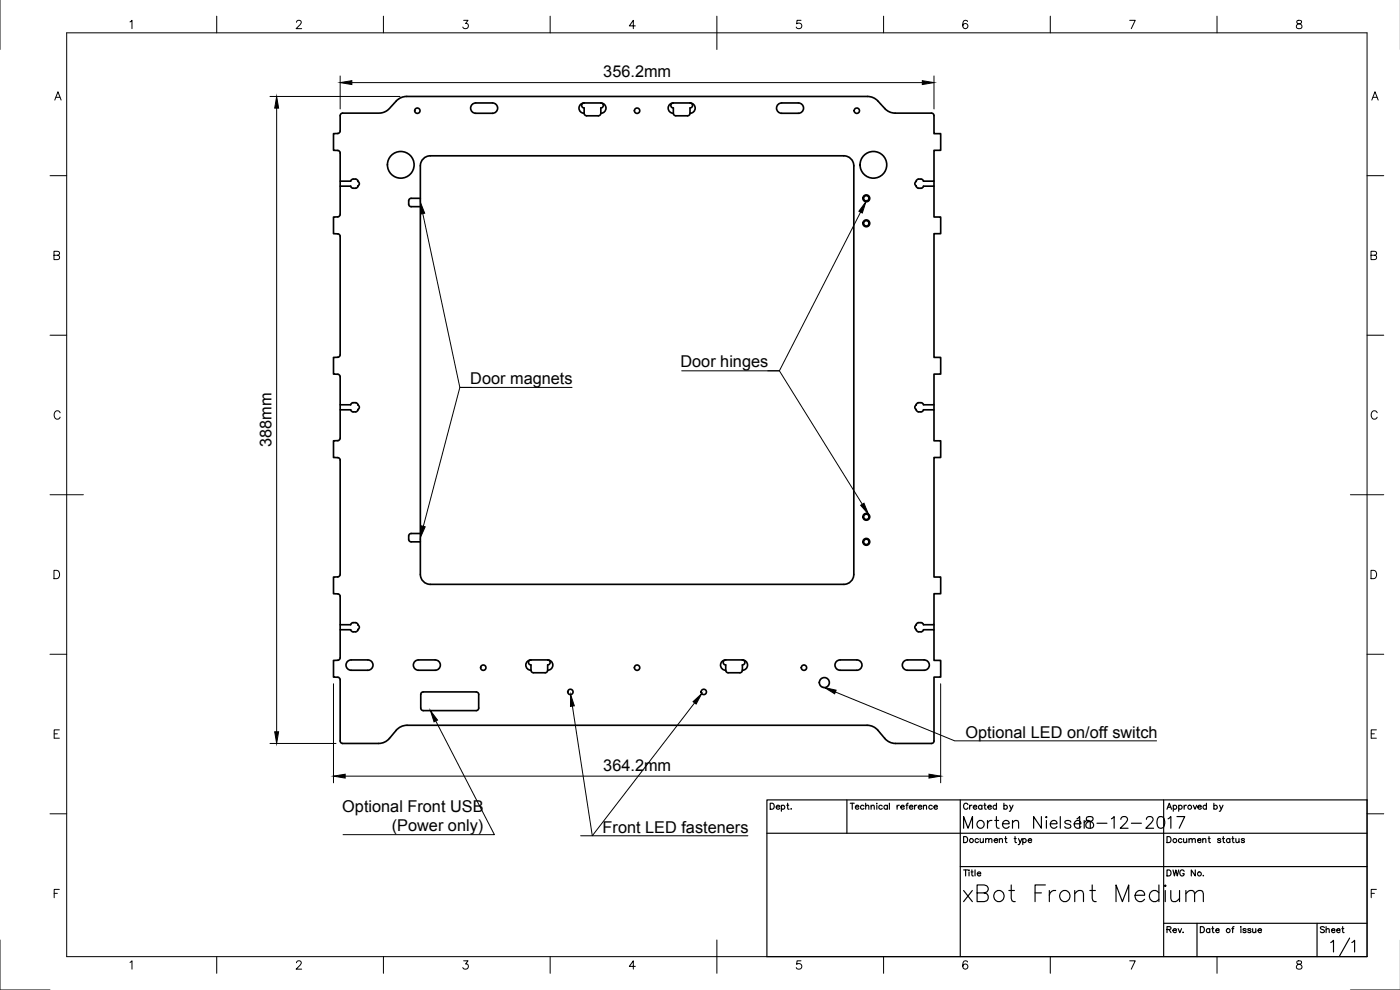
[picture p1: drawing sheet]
<svg xmlns="http://www.w3.org/2000/svg" width="420mm" height="297mm" viewBox="0 0 420 297" stroke-linecap="round" stroke-linejoin="round" font-family="sans-serif">
<!-- layer: Visible -->
<g fill="none" stroke="#000" stroke-width=".5">
<path d="M102.3 34.2l.5-.3 12-.1 1.7-.9 3.3-3.3 1.1-.5 1.1-.2 138.9 .1 1.2 .3 1 .6 2.9 3.1 1.5 .8 1.1 .1h11l.6 .5 .1 5.7h2v5h-2v9.3h-3.2a1.22 1.22 0 0 0-1-.7 1.22 1.22 0 0 0-1.1 .7 .89 .89 0 0 0 0 1.5 1.22 1.22 0 0 0 1.1 .6 1.22 1.22 0 0 0 1-.6h3.2v9.2h2v5h-2v37.1h2v5h-2v9.3h-3.2a1.22 1.22 0 0 0-1-.7 1.22 1.22 0 0 0-1.1 .7 .89 .89 0 0 0 0 1.5 1.22 1.22 0 0 0 1.1 .6 1.22 1.22 0 0 0 1-.6h3.2v9.3h2v5h-2v35.8h2v5h-2v9.3h-3.2a1.22 1.22 0 0 0-1-.6 1.22 1.22 0 0 0-1.1 .6 .89 .89 0 0 0 0 1.5 1.22 1.22 0 0 0 1.1 .7 1.22 1.22 0 0 0 1-.7h3.2v9.3h2v5h-2v19.1l-.2 .5-.5 .3h-10.8l-1.2-.2-1.6-.9-3.4-3.7-1.1-.5-1.3-.2h-138l-1.3 .2-1.1 .5-3.4 3.7-1.6 .9-1.2 .2h-10.8l-.5-.3-.2-.5v-18.4l-.5-.6-1.5-.1v-5l1.5-.2 .4-.4 .1-8.7h3.1a1.22 1.22 0 0 0 1.1 .7 1.22 1.22 0 0 0 1.1-.7 .89 .89 0 0 0 0-1.5 1.22 1.22 0 0 0-1.1-.6 1.22 1.22 0 0 0-1.1 .6h-3.1l-.1-8.8-.4-.4-1.5-.1v-5l1.5-.1 .5-.7v-34.2l-.5-.7-1.5-.1v-5l1.5-.2 .4-.4 .1-8.7h3.1a1.22 1.22 0 0 0 1.1 .6 1.22 1.22 0 0 0 1.1-.6 .89 .89 0 0 0 0-1.5 1.22 1.22 0 0 0-1.1-.7 1.22 1.22 0 0 0-1.1 .7h-3.1l-.1-8.7-.4-.4-1.5-.2v-5l1.5-.1 .5-.7v-35.5l-.5-.7-1.5-.1v-5l1.5-.1 .4-.4 .1-8.7h3.1a1.22 1.22 0 0 0 1.1 .6 1.22 1.22 0 0 0 1.1-.6 .89 .89 0 0 0 0-1.5 1.22 1.22 0 0 0-1.1-.7 1.22 1.22 0 0 0-1.1 .7h-3.1l-.1-8.8-.4-.4-1.5-.1v-5l1.5-.1 .4-.4 .1-4.9zM141.9 31.2l.9-.3h5a1.55 1.55 0 0 1 1.5 1.5 1.55 1.55 0 0 1-1.5 1.6h-5a1.55 1.55 0 0 1-1.5-1.1 1.55 1.55 0 0 1 .6-1.7zM175.3 34l.2 .5 .6 .2h3.5l.5-.2 .2-.5M175.3 30.9h5M175.3 30.9a1.55 1.55 0 0 0-1.5 1.5 1.55 1.55 0 0 0 1.5 1.6M175.3 30.9a.75 .75 0 0 0-.7 .7 .75 .75 0 0 0 .7 .8v1.6M180.3 30.9a1.55 1.55 0 0 1 1.6 1.5 1.55 1.55 0 0 1-1.6 1.6M180.3 30.9a.75 .75 0 0 1 .8 .7 .75 .75 0 0 1-.8 .8v1.6M202.1 34l.2 .5 .5 .2h3.5l.6-.2 .2-.5M202.1 30.9h5M202.1 30.9a1.55 1.55 0 0 0-1.6 1.5 1.55 1.55 0 0 0 1.6 1.6M202.1 30.9a.75 .75 0 0 0-.8 .7 .75 .75 0 0 0 .8 .8v1.6"/>
<path d="M207.1 30.9a1.55 1.55 0 0 1 1.5 1.5 1.55 1.55 0 0 1-1.5 1.6M207.1 30.9a.75 .75 0 0 1 .7 .7 .75 .75 0 0 1-.7 .8v1.6M233.3 31.5l.8-.5 .5-.1h5a1.55 1.55 0 0 1 1.6 1.5 1.55 1.55 0 0 1-1.6 1.6h-5a1.55 1.55 0 0 1-1.4-.9 1.55 1.55 0 0 1 .1-1.6zM102.1 54.4v1.5M122.9 59.7l.5-.2h2.8v2.5h-2.8l-.5-.2-.2-1.5zM126.2 59.5v-9.8a3 3 0 0 1 3-3h124a3 3 0 0 1 3 3v122.6a3 3 0 0 1-3 3h-124a3 3 0 0 1-3-3v-110.3M280.3 54.4v1.5M102.1 121.5v1.5M280.3 121.5v1.5M126.2 160.1h-3.1l-.4 .7v1.3l.4 .4 3.1 .1M102.1 187.4v1.5M104.5 198.3l.9-.3h5a1.55 1.55 0 0 1 1.5 1.6 1.55 1.55 0 0 1-1.5 1.5h-5a1.55 1.55 0 0 1-1.5-1.1 1.55 1.55 0 0 1 .6-1.7z"/>
<path d="M124.4 198.6l.7-.5 .5-.1h5a1.55 1.55 0 0 1 1.6 1.6 1.55 1.55 0 0 1-1.6 1.5h-5a1.55 1.55 0 0 1-1.4-.8 1.55 1.55 0 0 1 .2-1.7zM159.4 198h5M159.4 198a1.55 1.55 0 0 0-1.6 1.6 1.55 1.55 0 0 0 1.6 1.5M159.4 198a.75 .75 0 0 0-.8 .8 .75 .75 0 0 0 .8 .7v1.6M164.4 198a1.55 1.55 0 0 1 1.5 1.6 1.55 1.55 0 0 1-1.5 1.5M164.4 198a.75 .75 0 0 1 .7 .8 .75 .75 0 0 1-.7 .7v1.6M217.8 198h5M217.8 198a1.55 1.55 0 0 0-1.6 1.6 1.55 1.55 0 0 0 1.6 1.5M217.8 198a.75 .75 0 0 0-.8 .8 .75 .75 0 0 0 .8 .7v1.6M222.8 198a1.55 1.55 0 0 1 1.5 1.6 1.55 1.55 0 0 1-1.5 1.5M222.8 198a.75 .75 0 0 1 .7 .8 .75 .75 0 0 1-.7 .7v1.6M251.2 198.3l.9-.3h5a1.55 1.55 0 0 1 1.6 1.6 1.55 1.55 0 0 1-1.6 1.5h-5a1.55 1.55 0 0 1-1.4-1.1 1.55 1.55 0 0 1 .5-1.7z"/>
<path d="M271.4 198.3l1-.3h5a1.55 1.55 0 0 1 1.5 1.6 1.55 1.55 0 0 1-1.5 1.5h-5a1.55 1.55 0 0 1-1.5-1.1 1.55 1.55 0 0 1 .5-1.7zM280.3 187.4v1.5M126.5 207.8l.5-.2 16.2 .1 .5 .7-.1 4.3-.7 .5-16.2-.1-.4-.6v-4.1zM159.4 201.1l.2 .5 .5 .3h3.5l.5-.3 .3-.5M217.8 201.1l.2 .5 .5 .3h3.5l.6-.3 .2-.5"/>
<circle cx="125.3" cy="33.2" r=".8"/>
<circle cx="191.2" cy="33.2" r=".8"/>
<circle cx="257.1" cy="33.2" r=".8"/>
<circle cx="120.3" cy="49.5" r="4"/>
<circle cx="260" cy="59.5" r=".8"/>
<circle cx="260" cy="59.5" r="1.03"/>
<circle cx="262.1" cy="49.5" r="4"/>
<circle cx="260" cy="67" r=".8"/>
<circle cx="260" cy="67" r="1.03"/>
<circle cx="260" cy="155.1" r=".8"/>
<circle cx="260" cy="155.1" r="1.03"/>
<circle cx="260" cy="162.6" r=".8"/>
<circle cx="260" cy="162.6" r="1.03"/>
<circle cx="145" cy="200.3" r=".8"/>
<circle cx="171.2" cy="207.6" r=".8"/>
<circle cx="191.2" cy="200.3" r=".8"/>
<circle cx="211.2" cy="207.6" r=".8"/>
<circle cx="241.3" cy="200.3" r=".8"/>
<circle cx="247.4" cy="204.8" r="1.5"/>
</g>
<!-- layer: Border -->
<g fill="none" stroke="#000" stroke-width=".3">
<path d="M0 -.1v15M20 9.9h390.3v277.1h-390.3zM39 6.6l.6-.5v2.5M65 4.8v5.1M89 6.7l.5-.6 .8 .2a.78 .78 0 0 1-.2 1.1l-1.2 1.2h1.6M115.1 4.8v5.1M139.1 6.1h1.3l-.7 1a.83 .83 0 0 1 .7 1.3 .83 .83 0 0 1-1.5-.3M165.1 4.8v5.1M190.7 7.8h-1.8l1.2-1.7v2.5M215.1 4.8v10.1M240.4 6.1h-1.2l-.1 1.1a.88 .88 0 0 1 1.3-.1 .88 .88 0 0 1-.1 1.4 .88 .88 0 0 1-1.3-.4M265.2 4.8v5.1"/>
<path d="M290.4 6.5a.74 .74 0 0 0-1.1-.3 1.43 1.43 0 0 0 .5 2.4 .78 .78 0 0 0 .7-.8 .78 .78 0 0 0-.8-.8 .78 .78 0 0 0-.8 .8M315.2 4.8v5.1M339 6.1h1.7l-1.2 2.5M365.2 4.8v5.1M389.3 6.2a.51 .51 0 0 0 .2 .9 .9 .9 0 0 1 1.1 .3 .9 .9 0 0 1-.1 1.1l-.8 .1a.72 .72 0 0 1-.7-.8 .72 .72 0 0 1 .8-.6l.5-.1a.51 .51 0 0 0 .2-.9zM16.4 30l1-2.5 .9 2.5M16.8 29.2h1.2M411.7 30l1-2.5 .9 2.5M412.1 29.2h1.1M15 52.7h5M410.3 52.7h5M16.2 76.6l1.4-.1 .3-.4-.2-.5-.4-.2h-1.1v2.5h1.1a.66 .66 0 0 0 .6-.7 .66 .66 0 0 0-.6-.6"/>
<path d="M411.5 76.6l1.4-.1 .2-.4-.1-.5-.5-.2h-1v2.5h1a.66 .66 0 0 0 .7-.7 .66 .66 0 0 0-.7-.6M15 100.6h5M410.3 100.6h5M18 123.9a.92 .92 0 0 0-1-.6 .92 .92 0 0 0-.7 .9v.6a.92 .92 0 0 0 .7 1 .92 .92 0 0 0 1-.6M413.3 123.9a.92 .92 0 0 0-1-.6 .92 .92 0 0 0-.8 .9v.6a.92 .92 0 0 0 .8 1 .92 .92 0 0 0 1-.6M15 148.4h10M405.3 148.4h10M16.2 171.1h.8a1.34 1.34 0 0 1 .9 1.3 1.34 1.34 0 0 1-.9 1.2h-.8zM411.5 171.1h.8a1.34 1.34 0 0 1 .9 1.3 1.34 1.34 0 0 1-.9 1.2h-.8zM15 196.3h5M410.3 196.3h5M17.8 219h-1.5v2.5h1.5"/>
<path d="M413.1 219h-1.6v2.5h1.6M16.3 220.2h.9M411.5 220.2h1M15 244.2h5M410.3 244.2h5M16.3 268h.9M17.8 266.9h-1.5v2.5M411.5 268h1M413.1 266.9h-1.6v2.5M0 282v15h15M39 288.8l.6-.5v2.5M65 287v5"/>
<path d="M89 288.9l.5-.6 .8 .2a.78 .78 0 0 1-.2 1.1l-1.2 1.2h1.6M115.1 287v5M139.1 288.3h1.3l-.7 .9a.83 .83 0 0 1 .7 1.4 .83 .83 0 0 1-1.5-.3M165.1 287v5M190.7 290h-1.8l1.2-1.7v2.5M215.1 282v10M240.4 288.3h-1.2l-.1 1.1a.88 .88 0 0 1 1.3-.1 .88 .88 0 0 1-.1 1.4 .88 .88 0 0 1-1.3-.4M265.2 287v5M290.4 288.6a.74 .74 0 0 0-1.1-.2 1.43 1.43 0 0 0 .5 2.4 .78 .78 0 0 0 .7-.8 .78 .78 0 0 0-.8-.8 .78 .78 0 0 0-.8 .8M315.2 287v5M339 288.3h1.7l-1.2 2.5M365.2 287v5"/>
<path d="M389.3 288.4a.51 .51 0 0 0 .2 .8 .9 .9 0 0 1 1.1 .4 .9 .9 0 0 1-.1 1.1l-.8 .1a.72 .72 0 0 1-.7-.8 .72 .72 0 0 1 .8-.6l.5-.2a.51 .51 0 0 0 .2-.8zM405.3 297h14.9"/>
</g>
<!-- layer: TitleBlock -->
<g fill="none" stroke="#000" stroke-width=".35">
<path d="M230.2 240h180.1v47h-180.1zM230.2 250h180.1M231.2 241h.6a.96 .96 0 0 1 .6 .9 .96 .96 0 0 1-.6 .9h-.6zM233 242.1h1a.58 .58 0 0 0-.6-.4 .58 .58 0 0 0-.6 .5 .58 .58 0 0 0 .6 .6l.6-.3M234.5 241.9a.57 .57 0 0 1 .8-.1 .57 .57 0 0 1 0 .8 .57 .57 0 0 1-.8-.1M234.5 241.6v1.8M236.1 241.6h.6M236.4 241v1.5l.4 .3M237.4 242.6l.1 .1M254.2 240v10M255.2 241h1.2M255.8 241v1.8"/>
<path d="M256.7 242.1h1a.58 .58 0 0 0-.6-.4 .58 .58 0 0 0-.5 .5 .58 .58 0 0 0 .5 .6l.6-.3M259.3 241.9a.57 .57 0 0 0-.9-.1 .57 .57 0 0 0 0 .8 .57 .57 0 0 0 .9-.1M259.8 241.9l.4-.3 .5 .1v1.1M259.8 241v1.8M261.4 241.9l.5-.3 .4 .1 .1 1.1M261.4 241.6v1.2M263.1 241v.2zM263.1 241.6v1.2M264.8 241.9a.58 .58 0 0 0-.9-.1 .58 .58 0 0 0 0 .8 .58 .58 0 0 0 .9-.1M266.3 241.9a.58 .58 0 0 0-.8-.1 .58 .58 0 0 0 0 .8 .58 .58 0 0 0 .8-.1M266.3 241.6v1.2M266.9 241v1.8"/>
<path d="M269.2 241.6v1.2M269.9 241.6l-.4 .1-.3 .4M270.3 242.1h1.1a.58 .58 0 0 0-.7-.4 .58 .58 0 0 0-.5 .5 .58 .58 0 0 0 .6 .6l.6-.3M271.9 241.6h.6M272.6 241l-.4 .3v1.5M272.9 242.1h1.1a.58 .58 0 0 0-.7-.4 .58 .58 0 0 0-.5 .5 .58 .58 0 0 0 .6 .6l.6-.3M274.5 241.6v1.2M275.2 241.6l-.5 .1-.2 .4M275.6 242.1h1a.58 .58 0 0 0-.6-.4 .58 .58 0 0 0-.5 .5 .58 .58 0 0 0 .5 .6l.6-.3M277.1 241.9l.5-.3 .4 .1 .1 1.1M277.1 241.6v1.2M279.8 241.9a.57 .57 0 0 0-.9-.1 .57 .57 0 0 0 0 .8 .57 .57 0 0 0 .9-.1"/>
<path d="M280.3 242.1h1a.58 .58 0 0 0-.6-.4 .58 .58 0 0 0-.5 .5 .58 .58 0 0 0 .5 .6l.6-.3M288.2 240v47M289.2 251h.6a.96 .96 0 0 1 .6 .9 .96 .96 0 0 1-.6 .9h-.6zM290.5 241.4a.66 .66 0 0 0-.8-.4 .66 .66 0 0 0-.5 .7v.4a.66 .66 0 0 0 .5 .7 .66 .66 0 0 0 .8-.4M291 241.6v1.2M291.7 241.6l-.5 .1-.2 .4M292.1 242.1h1a.58 .58 0 0 0-.6-.4 .58 .58 0 0 0-.5 .5 .58 .58 0 0 0 .5 .6l.6-.3M293.7 251.9a.57 .57 0 0 0-.9-.1 .57 .57 0 0 0 0 .8 .57 .57 0 0 0 .9 0M294.2 251.6l.1 1.1 .4 .1 .4-.3M294.7 241.9a.57 .57 0 0 0-.9-.1 .57 .57 0 0 0 0 .8 .57 .57 0 0 0 .9-.1M294.7 241.6v1.2M295.1 251.6v1.2"/>
<path d="M295.3 241.6h.6M295.5 241v1.5l.5 .3M295.8 252l.4-.4 .5 .1v1.1M295.8 251.6v1.2M296.5 242.1h1a.58 .58 0 0 0-.6-.4 .58 .58 0 0 0-.5 .5 .58 .58 0 0 0 .5 .6l.6-.3M296.7 252l.5-.4 .4 .1 .1 1.1M298.4 252.1h1a.58 .58 0 0 0-.6-.4 .58 .58 0 0 0-.5 .5 .58 .58 0 0 0 .5 .6l.6-.2M299.1 241.9a.57 .57 0 0 0-.9-.1 .57 .57 0 0 0 0 .8 .57 .57 0 0 0 .9-.1M299.1 241v1.8M299.9 252l.4-.4 .5 .1 .1 1.1M299.9 251.6v1.2M301.3 241.9a.57 .57 0 0 1 .8-.1 .57 .57 0 0 1 0 .8 .57 .57 0 0 1-.8-.1"/>
<path d="M301.3 241v1.8M301.8 251v1.5l.4 .3M303 241.6l.5 1.2 .5-1.2M304.6 251v1.5l.5 .3M305.7 251.6l.5 1.2 .5-1.2M306.2 252.8l-.4 .6h-.2M306.9 251.9a.57 .57 0 0 1 .9-.1 .57 .57 0 0 1 0 .8 .57 .57 0 0 1-.9 0M306.9 251.6v1.8M308.6 252.1h1a.58 .58 0 0 0-.6-.4 .58 .58 0 0 0-.5 .5 .58 .58 0 0 0 .5 .6l.6-.2M349.2 240v47M350.2 242.8l.7-1.8 .7 1.8M350.2 251h.6a.96 .96 0 0 1 .7 .9 .96 .96 0 0 1-.7 .9h-.6z"/>
<path d="M352.1 241.9a.58 .58 0 0 1 .9-.1 .58 .58 0 0 1 0 .8 .58 .58 0 0 1-.9-.1M352.1 241.6v1.8M353.7 241.9a.57 .57 0 0 1 .9-.1 .57 .57 0 0 1 0 .8 .57 .57 0 0 1-.9-.1M353.7 241.6v1.8M354.7 251.9a.57 .57 0 0 0-.9-.1 .57 .57 0 0 0 0 .8 .57 .57 0 0 0 .9 0M355.2 251.6l.1 1.1 .4 .1 .4-.3M355.4 241.6v1.2M356.1 241.6l-.5 .1-.2 .4M356.1 251.6v1.2M356.8 252l.5-.4 .4 .1 .1 1.1M356.8 251.6v1.2M357.8 252l.4-.4 .4 .1 .1 1.1"/>
<path d="M358.1 241.6l.5 1.2 .6-1.2M359.4 252.1h1a.58 .58 0 0 0-.6-.4 .58 .58 0 0 0-.5 .5 .58 .58 0 0 0 .5 .6l.6-.2M359.5 242.1h1a.58 .58 0 0 0-.6-.4 .58 .58 0 0 0-.5 .5 .58 .58 0 0 0 .5 .6l.6-.3M361 252l.4-.4 .4 .1 .1 1.1M361 251.6v1.2M362.1 241.9a.57 .57 0 0 0-.9-.1 .57 .57 0 0 0 0 .8 .57 .57 0 0 0 .9-.1M362.1 241v1.8M362.6 251.6h.6M362.8 251v1.5l.5 .3M364.3 241.9a.57 .57 0 0 1 .8-.1 .57 .57 0 0 1 0 .8 .57 .57 0 0 1-.8-.1M364.3 241v1.8M366 241.6l.5 1.2 .5-1.2"/>
<path d="M366.4 251.9l-.4-.3-.5 .1v.3l.8 .3 .1 .3-.4 .2-.6-.2M366.5 242.8l-.2 .5-.4 .1M366.9 251.6h.6M367.1 251v1.5l.5 .3M369.1 251.9a.57 .57 0 0 0-.8-.1 .57 .57 0 0 0 0 .8 .57 .57 0 0 0 .8 0M369.1 251.6v1.2M369.7 251.6h.6M370 251v1.5l.4 .3M370.9 251.6l.1 1.1 .4 .1 .4-.3M371.8 251.6v1.2M373.5 251.9l-.4-.3-.5 .1v.3l.8 .3 .1 .3-.4 .2-.6-.2M288.2 260h122.1"/>
<path d="M289.2 261h1.2M289.8 261v1.8M290.8 261v.2zM291.7 261v1.5l.4 .3M292.6 261v1.8M349.2 277h61.1M350.2 261h.6a.96 .96 0 0 1 .7 .9 .96 .96 0 0 1-.7 .9h-.6zM350.2 278.9l1.1-.1v-.6l-1.1-.2v1.8M350.8 278.9l.6 .9M352 261l.5 1.8 .4-1.8 .4 1.8 .4-1.8M352 279.1h1.1a.58 .58 0 0 0-.7-.4 .58 .58 0 0 0-.5 .6 .58 .58 0 0 0 .6 .5l.6-.2M353.6 278.6l.5 1.2 .5-1.2"/>
<path d="M355 279.7h.1M355.4 261.4a.66 .66 0 0 0-.8-.4 .66 .66 0 0 0-.5 .7v.4a.65 .65 0 0 0 .6 .7 .65 .65 0 0 0 .7-.7h-.5M358.7 261v1.8l-1.2-1.8v1.8M359.2 277v10M360.2 278h.6a.96 .96 0 0 1 .7 .9 .96 .96 0 0 1-.7 .9h-.6zM363.1 278.9a.57 .57 0 0 0-.9-.1 .57 .57 0 0 0 0 .9 .57 .57 0 0 0 .9-.1M363.1 278.6v1.2M363.7 278.6h.6M363.9 278v1.5l.5 .3M364.9 279.1h1a.58 .58 0 0 0-.6-.4 .58 .58 0 0 0-.5 .6 .58 .58 0 0 0 .5 .5l.6-.2M369.7 278.6h.6M370.4 278l-.5 .4v1.4"/>
<path d="M372.4 278v.2zM372.4 278.6v1.2M374 278.9l-.4-.3-.5 .1v.4l.8 .2 .1 .3-.4 .2-.6-.2M375.4 278.9l-.3-.3-.6 .3 .8 .4v.4l-.5 .1-.3-.2M375.9 278.6l.1 1.1 .4 .1 .5-.3M376.9 278.6v1.2M377.6 279.1h1a.58 .58 0 0 0-.6-.4 .58 .58 0 0 0-.6 .6 .58 .58 0 0 0 .6 .5l.6-.2M395.3 277v10M399.4 282.8l.8-.7v3.5M405 281.5l-3 5.3M405.7 282.8l.8-.7v3.5"/>
<circle cx="291.5" cy="252.2" r=".6"/>
<circle cx="352.6" cy="252.2" r=".6"/>
<circle cx="357" cy="242.2" r=".6"/>
<circle cx="368.6" cy="279.2" r=".59"/>
</g>
<!-- layer: Dimensions -->
<path d="M81 28.9h39M83 32.4v187.2M102.1 22.8v9.9M105.6 24.8h171.2M280.3 22.8v9.9M100.1 205.2v29.7M282.3 205.2v29.7M81 223.1h19.8M103.6 232.9h175.2" fill="none" stroke="#000" stroke-width=".3"/>
<path d="M83 28.9l.6 3.5h-1.2zM102.1 24.8l3.5-.6v1.2zM276.8 24.2l3.5 .6-3.5 .6zM82.4 219.6h1.2l-.6 3.5zM100.1 232.9l3.5-.6v1.2zM278.8 232.3l3.5 .6-3.5 .6z" fill="#000" stroke="#000" stroke-width=".3"/>
<!-- layer: Annotations -->
<path d="M126.2 60.7l1.3 3.3-1.2 .2zM259.9 60.5l-1.1 3.4-1-.5zM126.5 157.8l1.1 .3-1.4 3.2zM258.3 151.6l1-.6 1.3 3.3zM129.2 213.2l2.1 2.9-1 .5zM171.3 208.4l1.1 3.4-1.2 .2zM208 210.5l2.6-2.4-1.7 3.1zM247.5 206.3l3.4 .8-.4 1.1z" fill="#000" stroke="#000" stroke-width=".3"/>
<path d="M126.9 64.1l11.1 52.1h33.7M258.3 63.6l-24.4 47.7h-29.3M141.5 116.2h-3.5l-11 41.7M230.4 111.3h3.5l24.9 40M130.8 216.3l17.6 34.1h-45.4M171.8 211.9l6 38.9h46.6M208.5 210.9l-30.7 39.9h-3.5M250.7 207.6l35.8 14.7h60.6" fill="none" stroke="#000" stroke-width=".3"/>
<text font-size="8.8" x="287.9" y="271.6">xBot Front Medium</text>
<g font-size="7.1">
<text x="287.9" y="249.8">Morten Nielsen</text>
<text x="321.7" y="249.8">18-12-2017</text>
</g>
<g font-size="4.9">
<text x="181.1" y="23.2">356.2mm</text>
<text x="204.2" y="110.2">Door hinges</text>
<text x="141.1" y="115.2">Door magnets</text>
<text x="81.5" y="134.1" transform="rotate(-90 81.5 134.1)">388mm</text>
<text x="289.8" y="221.3">Optional LED on/off switch</text>
<text x="181.1" y="231.3">364.2mm</text>
<text x="102.7" y="243.5">Optional Front USB</text>
<text x="117.6" y="249.4">(Power only)</text>
<text x="180.9" y="250.1">Front LED fasteners</text>
<text x="394.8" y="281.2">Sheet</text>
</g>
</svg>
